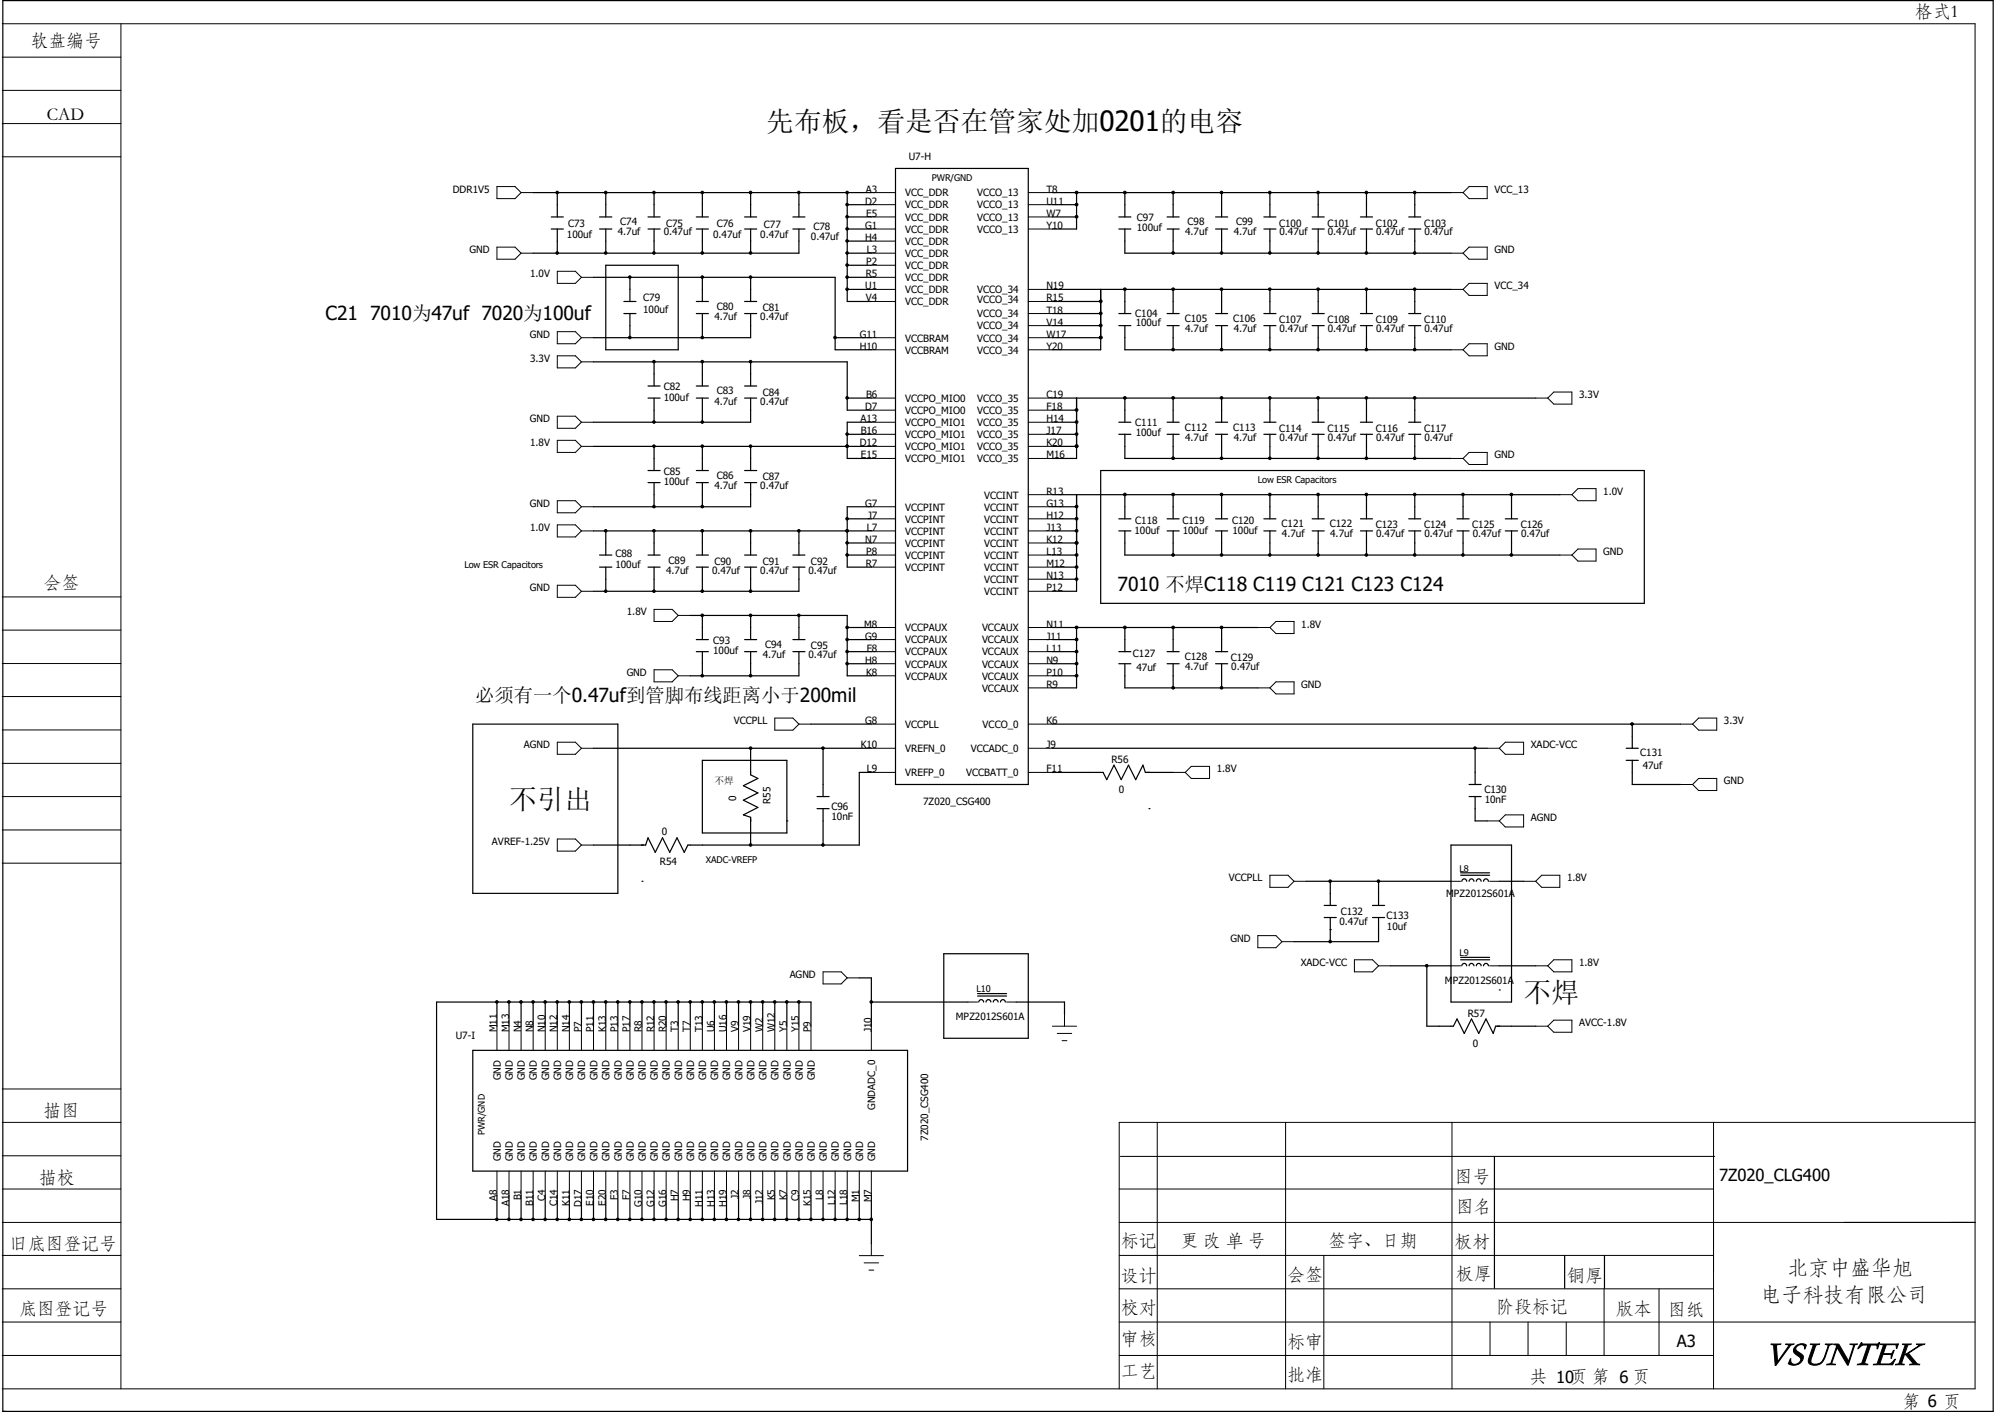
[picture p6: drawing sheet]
<svg xmlns="http://www.w3.org/2000/svg" width="420mm" height="297mm" viewBox="0 0 420 297" stroke-linecap="round" stroke-linejoin="round" font-family="sans-serif">
<g fill="none" stroke="#000" stroke-width=".25">
<path d="M.6 .1h418.8v296.8h-418.8zM188.4 35.4h28v129.6h-28zM112.2 40.5h71.1M116 45.6h2.5M116 48.2h2.5M117.3 40.5v5.1M117.3 48.2v5.1M124.9 58.3h50.8v15.3h7.6M126.2 45.6h2.5M126.2 48.2h2.5M127.5 40.5v5.1M127.5 48.2v5.1"/>
<path d="M127.5 55.8h15.2v17.8h-15.2zM132.5 58.3v5.1M136.4 45.6h2.5M136.4 48.2h2.5M137.6 40.5v5.1M137.6 48.2v5.1M146.5 45.6h2.6M146.5 48.2h2.6M147.8 40.5v5.1M147.8 48.2v5.1M147.8 58.3v5.1M156.7 45.6h2.5"/>
<path d="M156.7 48.2h2.5M157.9 40.5v5.1M157.9 48.2v5.1M157.9 58.3v5.1M166.8 45.6h2.6M166.8 48.2h2.6M168.1 40.5v5.1M168.1 48.2v5.1h-55.9M178.3 55.8h5M178.3 45.6h5M178.3 48.2h5M178.3 40.5v22.9h5"/>
<path d="M178.3 58.3h5M178.3 53.3h5M178.3 43.1h5M178.3 50.7h5M221.4 45.6h5.1M221.4 40.5h83.9M221.4 43.1h5.1M226.5 40.5v7.7h-5.1M235.4 45.6h2.6M235.4 48.2h2.6M236.7 40.5v5.1M236.7 48.2v5.1h68.6"/>
<path d="M245.6 45.6h2.5M245.6 48.2h2.5M246.8 40.5v5.1M246.8 48.2v5.1M255.8 45.6h2.5M255.8 48.2h2.5M257 40.5v5.1M257 48.2v5.1M265.9 45.6h2.6M265.9 48.2h2.6M267.2 40.5v5.1M267.2 48.2v5.1"/>
<path d="M276.1 45.6h2.5M276.1 48.2h2.5M277.4 40.5v5.1M277.4 48.2v5.1M286.3 45.6h2.5M286.3 48.2h2.5M287.5 40.5v5.1M287.5 48.2v5.1M296.4 45.6h2.6M296.4 48.2h2.6M297.7 40.5v5.1M297.7 48.2v5.1"/>
<path d="M124.9 76.1h53.4v10.2h5M131.3 63.4h2.5M131.3 66h2.5M132.5 66v5M137.6 76.1v5.1M146.5 63.4h2.6M146.5 66h2.6M147.8 66v5M147.8 76.1v5.1M156.7 63.4h2.5M156.7 66h2.5M157.9 66v5h-33"/>
<path d="M157.9 76.1v5.1M175.7 71h7.6M178.3 60.9h5M221.4 63.4h10.2M221.4 66h10.2M221.4 68.5h10.2M221.4 60.9h83.9M221.4 71h10.2M231.6 71h.1M231.6 60.9v12.7h-10.2M235.4 66h2.6M235.4 68.5h2.6"/>
<path d="M236.7 68.5v5.1h68.6M236.7 60.9v5.1M245.6 66h2.5M245.6 68.5h2.5M246.8 60.9v5.1M246.8 68.5v5.1M255.8 66h2.5M255.8 68.5h2.5M257 60.9v5.1M257 68.5v5.1M265.9 66h2.6M265.9 68.5h2.6"/>
<path d="M267.2 60.9v5.1M267.2 68.5v5.1M276.1 66h2.5M276.1 68.5h2.5M277.4 60.9v5.1M277.4 68.5v5.1M286.3 66h2.5M286.3 68.5h2.5M287.5 60.9v5.1M287.5 68.5v5.1M296.4 66h2.6M296.4 68.5h2.6"/>
<path d="M297.7 60.9v5.1M297.7 68.5v5.1M124.9 93.9h58.4M136.4 99h2.5M136.4 81.2h2.5M136.4 83.7h2.5M137.6 83.7v5.1M137.6 93.9v5.1M146.5 99h2.6M146.5 81.2h2.6M146.5 83.7h2.6M147.8 83.7v5.1"/>
<path d="M147.8 93.9v5.1M156.7 99h2.5M156.7 81.2h2.5M156.7 83.7h2.5M157.9 83.7v5.1h-33M157.9 93.9v5.1M178.3 93.9h.1M178.3 83.7h5M178.3 91.4h5M183.3 88.8h-5v7.6h5M221.4 83.7h101.7M221.4 88.8h5.1"/>
<path d="M221.4 91.4h5.1M221.4 93.9h5.1M221.4 86.3h5.1M226.5 93.9h.1M226.5 83.7v12.7h-5.1M231.6 99h114.4v27.9h-114.4zM235.4 88.8h2.6M235.4 91.4h2.6M236.7 83.7v5.1M236.7 91.4v5h68.6M245.6 88.8h2.5M245.6 91.4h2.5"/>
<path d="M246.8 83.7v5.1M246.8 91.4v5M255.8 88.8h2.5M255.8 91.4h2.5M257 83.7v5.1M257 91.4v5M265.9 88.8h2.6M265.9 91.4h2.6M267.2 83.7v5.1M267.2 91.4v5M276.1 88.8h2.5M276.1 91.4h2.5"/>
<path d="M277.4 83.7v5.1M277.4 91.4v5M286.3 88.8h2.5M286.3 91.4h2.5M287.5 83.7v5.1M287.5 91.4v5M296.4 88.8h2.6M296.4 91.4h2.6M297.7 83.7v5.1M297.7 91.4v5M124.9 111.7h58.4M126.2 116.8h2.5"/>
<path d="M126.2 119.3h2.5M127.5 111.7v5.1M127.5 119.3v5.1M136.4 101.5h2.5M136.4 116.8h2.5M136.4 119.3h2.5M137.6 101.5v5.1M137.6 111.7v5.1M137.6 119.3v5.1M146.5 101.5h2.6M146.5 116.8h2.6M146.5 119.3h2.6"/>
<path d="M147.8 101.5v5.1M147.8 111.7v5.1M147.8 119.3v5.1M156.7 101.5h2.5M156.7 116.8h2.5M156.7 119.3h2.5M157.9 101.5v5.1h-33M157.9 111.7v5.1M157.9 119.3v5.1M166.8 116.8h2.6M166.8 119.3h2.6M168.1 111.7v5.1"/>
<path d="M168.1 119.3v5.1h-43.2M178.3 111.7h.1M178.3 116.8h5M178.3 109.1h5M178.3 114.2h5M183.3 106.6h-5v12.7h5M221.4 116.8h5.1M221.4 119.3h5.1M221.4 109.1h5.1M221.4 111.7h5.1M221.4 104.1h106.8M221.4 106.6h5.1"/>
<path d="M221.4 114.2h5.1M226.5 114.2h.1M226.5 104.1v20.3h-5.1M235.4 109.1h2.6M235.4 111.7h2.6M236.7 111.7v5.1h91.5M236.7 104.1v5M245.6 109.1h2.5M245.6 111.7h2.5M246.8 104.1v5M246.8 111.7v5.1M255.8 109.1h2.5"/>
<path d="M255.8 111.7h2.5M257 104.1v5M257 111.7v5.1M265.9 109.1h2.6M265.9 111.7h2.6M267.2 104.1v5M267.2 111.7v5.1M276.1 109.1h2.5M276.1 111.7h2.5M277.4 104.1v5M277.4 111.7v5.1M286.3 109.1h2.5"/>
<path d="M286.3 111.7h2.5M287.5 104.1v5M287.5 111.7v5.1M296.4 109.1h2.6M296.4 111.7h2.6M297.7 104.1v5M297.7 111.7v5.1M306.6 109.1h2.5M306.6 111.7h2.5M307.8 104.1v5M307.8 111.7v5.1M316.7 109.1h2.6"/>
<path d="M316.7 111.7h2.6M318.1 104.1v5M318.1 111.7v5.1M145.2 129.5h33.1v12.7h5M146.5 134.5h2.6M146.5 137.1h2.6M147.8 129.5v5M147.8 137.1v5.1M156.7 134.5h2.5M156.7 137.1h2.5M157.9 129.5v5M157.9 137.1v5.1"/>
<path d="M166.8 134.5h2.6M166.8 137.1h2.6M168.1 129.5v5M168.1 137.1v5.1h-22.9M178.3 134.5h5M178.3 137.1h5M178.3 139.6h5M178.3 132h5M221.4 134.5h5.1M221.4 137.1h5.1M221.4 139.6h5.1M221.4 132h43.3"/>
<path d="M221.4 121.8h5.1M226.5 132v12.7h-5.1M235.4 137.1h2.6M235.4 139.6h2.6M236.7 132v5.1M236.7 139.6v5.1h28M245.6 137.1h2.5M245.6 139.6h2.5M246.8 132v5.1M246.8 139.6v5.1M255.8 137.1h2.5M255.8 139.6h2.5"/>
<path d="M257 132v5.1M257 139.6v5.1M99.5 152.3h30.5v35.6h-30.5zM124.9 157.4h58.4M147.8 159.9h17.8v15.3h-17.8zM157.9 157.4v5.6l1.6 .7-3.1 1.6 3.1 1.5-3.1 1.5 3.1 1.5-3.1 1.6 1.5 .5v5.9M170.6 152.3h12.7M173.2 157.4v10.2M221.4 152.3h132.2M221.4 157.4h91.5M221.4 142.2h5.1M310.4 157.4v7.6"/>
<path d="M342.2 159.9h2.5M342.2 157.4h2.5M343.5 159.9v5.1h10.1M343.5 152.3v5.1M165.6 172.7h.1M171.9 167.6h2.6M171.9 170.1h2.6M173.2 170.1v7.7M183.3 162.5h-2.5v15.3h-36.1l-.7 1.5-1.5-3.1-1.6 3.1-1.5-3.1-1.5 3.1-1.5-3.1-.6 1.6h-10.9M221.4 162.5h10.7l.8 1.5 1.5-3 1.5 3 1.5-3 1.6 3 1.5-3 .5 1.5h5.8M241.8 170.1h.1M305.3 177.8h12.8v33h-12.8z"/>
<path d="M309.1 167.6h2.6M309.1 165h2.6M310.4 167.6v5.1h2.5M135.1 185.4h.1M274.8 185.4h30.5M278.6 190.5h2.6M278.6 193h2.6M279.9 198.1h.1M279.9 195.5h.1M279.9 185.4v5.1M279.9 193v5.1M288.8 190.5h2.5"/>
<path d="M288.8 193h2.5M290.1 185.4v5.1M290.1 193v5.1h-17.8M307.3 183.6h6.1M307.3 184.1h6.1M307.6 185.4a.51 .51 0 0 1 .5-.5 .51 .51 0 0 1 .5 .5M309.1 185.4a.51 .51 0 0 1 .5-.5 .51 .51 0 0 1 .5 .5M310.6 185.4a.51 .51 0 0 1 .6-.5 .51 .51 0 0 1 .5 .5M312.2 185.4a.51 .51 0 0 1 .5-.5 .51 .51 0 0 1 .5 .5M315.5 185.4h5.1M104.6 210.8v5.1M107.1 210.8v5.1"/>
<path d="M109.6 210.8v5.1M112.2 210.8v5.1M114.7 210.8v5.1M117.3 210.8v5.1M119.8 210.8v5.1M122.3 210.8v5.1M124.9 210.8v5.1M127.5 210.8v5.1M130 210.8v5.1M132.5 210.8v5.1M135.1 210.8v5.1M137.6 210.8v5.1"/>
<path d="M140.2 210.8v5.1M142.7 210.8v5.1M145.2 210.8v5.1M147.8 210.8v5.1M150.3 210.8v5.1M152.9 210.8v5.1M155.4 210.8v5.1M157.9 210.8v5.1M160.5 210.8v5.1M163 210.8v5.1M165.6 210.8v5.1M168.1 210.8v5.1"/>
<path d="M170.6 215.9v-5.1h-78.7v45.7h91.4M180.8 205.7h2.5v10.2M183.3 210.8h20.4M198.6 200.6h17.8v17.8h-17.8zM205.7 209h6.1M205.7 209.5h6.1M206 210.8a.51 .51 0 0 1 .5-.5 .51 .51 0 0 1 .5 .5M207.5 210.8a.51 .51 0 0 1 .5-.5 .51 .51 0 0 1 .5 .5M209 210.8a.51 .51 0 0 1 .5-.5 .51 .51 0 0 1 .5 .5M210.5 210.8a.51 .51 0 0 1 .5-.5 .51 .51 0 0 1 .5 .5M213.8 210.8h10.2v2.5M292.6 203.2h12.7"/>
<path d="M300.2 203.2v12.7h5.6l.8-1.6 1.5 3.1 1.5-3.1 1.5 3.1 1.6-3.1 1.5 3.1 .5-1.5h8.4M307.3 201.4h6.1M307.3 201.9h6.1M307.6 203.2a.51 .51 0 0 1 .5-.6 .51 .51 0 0 1 .5 .6M309.1 203.2a.51 .51 0 0 1 .5-.6 .51 .51 0 0 1 .5 .6M310.6 203.2a.51 .51 0 0 1 .6-.6 .51 .51 0 0 1 .5 .6M312.2 203.2a.51 .51 0 0 1 .5-.6 .51 .51 0 0 1 .5 .6M315.5 208.2h.1M315.5 203.2h7.6M99.5 220.9h91.5v25.4h-91.5zM104.6 251.4v5.1M107.1 251.4v5.1"/>
<path d="M109.6 251.4v5.1M112.2 251.4v5.1M114.7 251.4v5.1M117.3 251.4v5.1M119.8 251.4v5.1M122.3 251.4v5.1M124.9 251.4v5.1M127.5 251.4v5.1M130 251.4v5.1M132.5 251.4v5.1M135.1 251.4v5.1M137.6 251.4v5.1"/>
<path d="M140.2 251.4v5.1M142.7 251.4v5.1M145.2 251.4v5.1M147.8 251.4v5.1M150.3 251.4v5.1M152.9 251.4v5.1M155.4 251.4v5.1M157.9 251.4v5.1M160.5 251.4v5.1M163 251.4v5.1M165.6 251.4v5.1M168.1 251.4v5.1"/>
<path d="M170.6 251.4v5.1M173.2 251.4v5.1M175.7 251.4v5.1M178.3 251.4v5.1M180.8 251.4v5.1M183.3 251.4v10.2M314.5 243.3v27.7M329.2 264.1v6.9M337.6 264.1v6.9"/>
</g>
<g fill="none" stroke="#000" stroke-width=".21">
<path d="M.5 12h24.9M.5 19h24.9M.5 5h415.1v287.1h-415.1M25.4 5v287.1M.5 26h24.9M.5 33h24.9M104.6 39.2h3.8l1.2 1.3-1.2 1.3h-3.8zM309.1 39.2h3.8v2.6h-3.8l-1.3-1.3zM104.6 52h3.8l1.2 1.3-1.2 1.2h-3.8zM109.6 40.5h2.6M109.6 53.3h2.6M117.3 57.1h3.8l1.2 1.2-1.2 1.3h-3.8z"/>
<path d="M122.3 58.3h2.6M183.3 40.5h5.1M183.3 43.1h5.1M183.3 45.6h5.1M183.3 48.2h5.1M183.3 50.7h5.1M183.3 53.3h5.1M183.3 55.8h5.1M183.3 58.3h5.1M216.4 40.5h5M216.4 43.1h5M216.4 45.6h5"/>
<path d="M216.4 48.2h5M305.3 40.5h2.5M305.3 53.3h2.5M309.1 52h3.8v2.5h-3.8l-1.3-1.2zM309.1 59.6h3.8v2.5h-3.8l-1.3-1.2zM117.3 69.8h3.8l1.2 1.2-1.2 1.3h-3.8zM117.3 74.8h3.8l1.2 1.3-1.2 1.3h-3.8zM122.3 71h2.6M122.3 76.1h2.6M183.3 71h5.1M183.3 60.9h5.1M183.3 63.4h5.1"/>
<path d="M183.3 73.6h5.1M216.4 71h5M216.4 60.9h5M216.4 63.4h5M216.4 66h5M216.4 68.5h5M216.4 73.6h5M305.3 60.9h2.5M305.3 73.6h2.5M309.1 72.3h3.8v2.5h-3.8l-1.3-1.2zM117.3 87.5h3.8l1.2 1.3-1.2 1.3h-3.8zM117.3 92.6h3.8l1.2 1.3-1.2 1.3h-3.8z"/>
<path d="M122.3 88.8h2.6M122.3 93.9h2.6M183.3 83.7h5.1M183.3 86.3h5.1M183.3 88.8h5.1M183.3 93.9h5.1M183.3 96.4h5.1M183.3 91.4h5.1M216.4 83.7h5M216.4 86.3h5M216.4 88.8h5M216.4 93.9h5"/>
<path d="M216.4 96.4h5M216.4 91.4h5M305.3 96.4h2.5M309.1 95.2h3.8v2.5h-3.8l-1.3-1.3zM323.1 83.7h2.6M325.7 83.7l1.2-1.2h3.9v2.5h-3.9zM117.3 105.3h3.8l1.2 1.3-1.2 1.3h-3.8zM117.3 110.4h3.8l1.2 1.3-1.2 1.2h-3.8zM122.3 106.6h2.6M122.3 111.7h2.6M183.3 106.6h5.1M183.3 109.1h5.1"/>
<path d="M183.3 111.7h5.1M183.3 114.2h5.1M183.3 116.8h5.1M183.3 119.3h5.1M216.4 106.6h5M216.4 109.1h5M216.4 111.7h5M216.4 114.2h5M216.4 116.8h5M216.4 119.3h5M216.4 104.1h5M328.2 116.8h2.6"/>
<path d="M328.2 104.1h2.6M330.8 104.1l1.2-1.3h3.8v2.5h-3.8zM330.8 116.8l1.2-1.3h3.8v2.5h-3.8zM.5 125.6h24.9M.5 132.5h24.9M.5 139.6h24.9M117.3 123.1h3.8l1.2 1.3-1.2 1.2h-3.8zM122.3 124.4h2.6M137.6 128.2h3.8l1.3 1.3-1.3 1.2h-3.8zM142.7 129.5h2.5M183.3 134.5h5.1M183.3 137.1h5.1"/>
<path d="M183.3 139.6h5.1M183.3 132h5.1M216.4 134.5h5M216.4 137.1h5M216.4 139.6h5M216.4 121.8h5M216.4 124.4h5M216.4 132h5M264.7 132h2.5M268.5 130.7h3.8v2.6h-3.8l-1.3-1.3zM.5 146.5h24.9M.5 153.5h24.9"/>
<path d="M117.3 156.1h3.8l1.2 1.3-1.2 1.3h-3.8zM122.3 157.4h2.6M137.6 140.9h3.8l1.3 1.3-1.3 1.2h-3.8zM142.7 142.2h2.5M163 151h3.8l1.3 1.3-1.3 1.3h-3.8zM168.1 152.3h2.5M183.3 142.2h5.1M183.3 152.3h5.1M183.3 157.4h5.1M216.4 142.2h5M216.4 152.3h5M216.4 157.4h5"/>
<path d="M216.4 144.7h5M264.7 144.7h2.5M267.2 144.7l1.3-1.3h3.8v2.6h-3.8zM312.9 157.4h2.6M315.5 157.4l1.2-1.3h3.9v2.6h-3.9zM353.6 152.3h2.6M356.2 152.3l1.2-1.3h3.8v2.6h-3.8zM.5 167.6h24.9M.5 160.6h24.9M.5 174.6h24.9M117.3 176.5h3.8l1.2 1.3-1.2 1.2h-3.8zM122.3 177.8h2.6"/>
<path d="M183.3 162.5h5.1M216.4 162.5h5M246.8 162.5h2.6M250.7 161.2h3.8v2.5h-3.8l-1.3-1.2zM312.9 172.7h2.6M315.5 172.7l1.2-1.3h3.9v2.5h-3.9zM353.6 165h2.6M356.2 165l1.2-1.3h3.8v2.6h-3.8zM.5 181.6h24.9M264.7 196.8h3.8l1.2 1.3-1.2 1.2h-3.8zM267.2 184.1h3.8l1.3 1.3-1.3 1.2h-3.8zM269.7 198.1h2.6"/>
<path d="M272.3 185.4h2.5M305.3 185.4h2M313.4 185.4h2.1M320.6 185.4h2.5M324.4 184.1h3.8v2.5h-3.8l-1.3-1.2zM104.6 215.9v5M107.1 215.9v5M109.6 215.9v5M112.2 215.9v5M114.7 215.9v5M117.3 215.9v5M119.8 215.9v5"/>
<path d="M122.3 215.9v5M124.9 215.9v5M127.5 215.9v5M130 215.9v5M132.5 215.9v5M135.1 215.9v5M137.6 215.9v5M140.2 215.9v5M142.7 215.9v5M145.2 215.9v5M147.8 215.9v5M150.3 215.9v5"/>
<path d="M152.9 215.9v5M155.4 215.9v5M157.9 215.9v5M160.5 215.9v5M163 215.9v5M165.6 215.9v5M168.1 215.9v5M170.6 215.9v5M173.2 204.4h3.8l1.3 1.3-1.3 1.3h-3.8zM178.3 205.7h2.5M183.3 215.9v5M203.7 210.8h2"/>
<path d="M211.8 210.8h2M221.4 215.9h5.1M222.5 217.4h3M223.5 218.9h1M224 213.3v2.6M285 201.9h3.8l1.3 1.3-1.3 1.2h-3.8zM290.1 203.2h2.5M305.3 203.2h2M313.4 203.2h2.1M323.1 203.2h2.6M323.1 215.9h2.6M325.7 203.2l1.2-1.3h3.9v2.5h-3.9z"/>
<path d="M325.7 215.9l1.2-1.3h3.9v2.5h-3.9zM.5 229.1h24.9M.5 236.1h24.9M243.5 236.1v56M270.5 236.1v56M305.5 236.1v56M360.6 236.1v56M415.6 236.1h-180.1v56M.5 257.1h24.9M.5 243.1h24.9M.5 250.1h24.9M104.6 246.3v5.1"/>
<path d="M107.1 246.3v5.1M109.6 246.3v5.1M112.2 246.3v5.1M114.7 246.3v5.1M117.3 246.3v5.1M119.8 246.3v5.1M122.3 246.3v5.1M124.9 246.3v5.1M127.5 246.3v5.1M130 246.3v5.1M132.5 246.3v5.1M135.1 246.3v5.1"/>
<path d="M137.6 246.3v5.1M140.2 246.3v5.1M142.7 246.3v5.1M145.2 246.3v5.1M147.8 246.3v5.1M150.3 246.3v5.1M152.9 246.3v5.1M155.4 246.3v5.1M157.9 246.3v5.1M160.5 246.3v5.1M163 246.3v5.1M165.6 246.3v5.1"/>
<path d="M168.1 246.3v5.1M170.6 246.3v5.1M173.2 246.3v5.1M175.7 246.3v5.1M178.3 246.3v5.1M180.8 246.3v5.1M183.3 246.3v5.1M235.5 257.1h180.1M235.5 250.1h125.1M235.8 243.2h125M.5 264.1h24.9M.5 271.1h24.9"/>
<path d="M.5 278.1h24.9M180.8 264.1h5.1M181.8 265.6h3.1M182.8 267.2h1.1M183.3 261.6v2.5M235.5 264.1h125.1M235.5 271.1h125.1M235.5 278.1h180.1M278.6 264.1v28M313.5 278.1v7M321.5 278.1v7M329.6 278.1v7"/>
<path d="M337.5 271.1v14M349.1 271.1v14M.5 285.1h24.9M235.5 285.1h125.1"/>
</g>
<g fill="#000" stroke="#000" stroke-width=".21">
<circle cx="117.2" cy="53.2" r=".28"/>
<circle cx="117.2" cy="40.5" r=".28"/>
<circle cx="127.4" cy="53.2" r=".28"/>
<circle cx="127.4" cy="40.5" r=".28"/>
<circle cx="132.5" cy="58.3" r=".28"/>
<circle cx="137.6" cy="40.5" r=".28"/>
<circle cx="137.6" cy="53.2" r=".28"/>
<circle cx="147.8" cy="53.2" r=".28"/>
<circle cx="147.8" cy="40.5" r=".28"/>
<circle cx="147.8" cy="58.3" r=".28"/>
<circle cx="157.9" cy="58.3" r=".28"/>
<circle cx="157.9" cy="53.2" r=".28"/>
<circle cx="157.9" cy="40.5" r=".28"/>
<circle cx="168.1" cy="40.5" r=".28"/>
<circle cx="178.2" cy="43" r=".28"/>
<circle cx="178.2" cy="50.7" r=".28"/>
<circle cx="178.2" cy="53.2" r=".28"/>
<circle cx="178.2" cy="48.1" r=".28"/>
<circle cx="178.2" cy="55.8" r=".28"/>
<circle cx="178.2" cy="40.5" r=".28"/>
<circle cx="178.2" cy="45.6" r=".28"/>
<circle cx="178.2" cy="58.3" r=".28"/>
<circle cx="226.5" cy="40.5" r=".29"/>
<circle cx="226.5" cy="45.6" r=".29"/>
<circle cx="226.5" cy="43" r=".29"/>
<circle cx="236.7" cy="40.5" r=".29"/>
<circle cx="246.9" cy="53.2" r=".29"/>
<circle cx="246.9" cy="40.5" r=".29"/>
<circle cx="257" cy="53.2" r=".28"/>
<circle cx="257" cy="40.5" r=".28"/>
<circle cx="267.2" cy="40.5" r=".28"/>
<circle cx="267.2" cy="53.2" r=".28"/>
<circle cx="277.3" cy="40.5" r=".28"/>
<circle cx="277.3" cy="53.2" r=".28"/>
<circle cx="287.5" cy="40.5" r=".28"/>
<circle cx="287.5" cy="53.2" r=".28"/>
<circle cx="297.7" cy="40.5" r=".28"/>
<circle cx="297.7" cy="53.2" r=".28"/>
<circle cx="132.5" cy="71" r=".28"/>
<circle cx="137.6" cy="76.1" r=".28"/>
<circle cx="147.8" cy="71" r=".28"/>
<circle cx="147.8" cy="76.1" r=".28"/>
<circle cx="157.9" cy="76.1" r=".28"/>
<circle cx="175.7" cy="71" r=".28"/>
<circle cx="178.2" cy="60.8" r=".28"/>
<circle cx="231.6" cy="63.4" r=".29"/>
<circle cx="231.6" cy="68.5" r=".29"/>
<circle cx="231.6" cy="65.9" r=".29"/>
<circle cx="231.6" cy="71" r=".29"/>
<circle cx="236.7" cy="60.8" r=".29"/>
<circle cx="246.9" cy="60.8" r=".29"/>
<circle cx="246.9" cy="73.5" r=".29"/>
<circle cx="257" cy="73.5" r=".28"/>
<circle cx="257" cy="60.8" r=".28"/>
<circle cx="267.2" cy="73.5" r=".28"/>
<circle cx="267.2" cy="60.8" r=".28"/>
<circle cx="277.3" cy="73.5" r=".28"/>
<circle cx="277.3" cy="60.8" r=".28"/>
<circle cx="287.5" cy="60.8" r=".28"/>
<circle cx="287.5" cy="73.5" r=".28"/>
<circle cx="297.7" cy="60.8" r=".28"/>
<circle cx="297.7" cy="73.5" r=".28"/>
<circle cx="137.6" cy="88.8" r=".28"/>
<circle cx="137.6" cy="93.9" r=".28"/>
<circle cx="147.8" cy="88.8" r=".28"/>
<circle cx="147.8" cy="93.9" r=".28"/>
<circle cx="157.9" cy="93.9" r=".28"/>
<circle cx="178.2" cy="83.7" r=".28"/>
<circle cx="178.2" cy="91.3" r=".28"/>
<circle cx="178.2" cy="93.9" r=".28"/>
<circle cx="226.5" cy="91.3" r=".29"/>
<circle cx="226.5" cy="86.2" r=".29"/>
<circle cx="226.5" cy="93.9" r=".29"/>
<circle cx="226.5" cy="88.8" r=".29"/>
<circle cx="236.7" cy="83.7" r=".29"/>
<circle cx="246.9" cy="96.4" r=".29"/>
<circle cx="246.9" cy="83.7" r=".29"/>
<circle cx="257" cy="83.7" r=".28"/>
<circle cx="257" cy="96.4" r=".28"/>
<circle cx="267.2" cy="83.7" r=".28"/>
<circle cx="267.2" cy="96.4" r=".28"/>
<circle cx="277.3" cy="83.7" r=".28"/>
<circle cx="277.3" cy="96.4" r=".28"/>
<circle cx="287.5" cy="83.7" r=".28"/>
<circle cx="287.5" cy="96.4" r=".28"/>
<circle cx="297.7" cy="83.7" r=".28"/>
<circle cx="297.7" cy="96.4" r=".28"/>
<circle cx="127.4" cy="111.7" r=".28"/>
<circle cx="137.6" cy="106.6" r=".28"/>
<circle cx="137.6" cy="111.7" r=".28"/>
<circle cx="147.8" cy="111.7" r=".28"/>
<circle cx="147.8" cy="106.6" r=".28"/>
<circle cx="157.9" cy="111.7" r=".28"/>
<circle cx="168.1" cy="111.7" r=".28"/>
<circle cx="178.2" cy="111.7" r=".28"/>
<circle cx="178.2" cy="116.7" r=".28"/>
<circle cx="178.2" cy="114.2" r=".28"/>
<circle cx="178.2" cy="109.1" r=".28"/>
<circle cx="226.5" cy="114.2" r=".29"/>
<circle cx="226.5" cy="106.6" r=".29"/>
<circle cx="226.5" cy="109.1" r=".29"/>
<circle cx="226.5" cy="116.7" r=".29"/>
<circle cx="226.5" cy="119.3" r=".29"/>
<circle cx="226.5" cy="111.7" r=".29"/>
<circle cx="236.7" cy="104" r=".29"/>
<circle cx="246.9" cy="104" r=".29"/>
<circle cx="246.9" cy="116.7" r=".29"/>
<circle cx="257" cy="116.7" r=".28"/>
<circle cx="257" cy="104" r=".28"/>
<circle cx="267.2" cy="116.7" r=".28"/>
<circle cx="267.2" cy="104" r=".28"/>
<circle cx="277.3" cy="116.7" r=".28"/>
<circle cx="277.3" cy="104" r=".28"/>
<circle cx="287.5" cy="116.7" r=".28"/>
<circle cx="287.5" cy="104" r=".28"/>
<circle cx="297.7" cy="104" r=".28"/>
<circle cx="297.7" cy="116.7" r=".28"/>
<circle cx="307.8" cy="116.7" r=".28"/>
<circle cx="307.8" cy="104" r=".28"/>
<circle cx="318" cy="104" r=".29"/>
<circle cx="318" cy="116.7" r=".29"/>
<circle cx="127.4" cy="124.4" r=".28"/>
<circle cx="137.6" cy="124.4" r=".28"/>
<circle cx="147.8" cy="124.4" r=".28"/>
<circle cx="147.8" cy="129.4" r=".28"/>
<circle cx="157.9" cy="124.4" r=".28"/>
<circle cx="157.9" cy="129.4" r=".28"/>
<circle cx="168.1" cy="129.4" r=".28"/>
<circle cx="178.2" cy="139.6" r=".28"/>
<circle cx="178.2" cy="132" r=".28"/>
<circle cx="178.2" cy="137.1" r=".28"/>
<circle cx="178.2" cy="134.5" r=".28"/>
<circle cx="226.5" cy="134.5" r=".29"/>
<circle cx="226.5" cy="121.8" r=".29"/>
<circle cx="226.5" cy="132" r=".29"/>
<circle cx="226.5" cy="137.1" r=".29"/>
<circle cx="226.5" cy="139.6" r=".29"/>
<circle cx="236.7" cy="132" r=".29"/>
<circle cx="246.9" cy="132" r=".29"/>
<circle cx="257" cy="132" r=".28"/>
<circle cx="147.8" cy="142.1" r=".28"/>
<circle cx="157.9" cy="157.4" r=".28"/>
<circle cx="157.9" cy="142.1" r=".28"/>
<circle cx="173.2" cy="157.4" r=".28"/>
<circle cx="226.5" cy="142.1" r=".29"/>
<circle cx="246.9" cy="144.7" r=".29"/>
<circle cx="257" cy="144.7" r=".28"/>
<circle cx="310.4" cy="157.4" r=".28"/>
<circle cx="343.4" cy="152.3" r=".29"/>
<circle cx="157.9" cy="177.7" r=".28"/>
<circle cx="173.2" cy="177.7" r=".28"/>
<circle cx="279.9" cy="185.4" r=".28"/>
<circle cx="279.9" cy="198.1" r=".28"/>
<circle cx="290" cy="185.4" r=".28"/>
<circle cx="104.5" cy="210.8" r=".28"/>
<circle cx="107.1" cy="210.8" r=".28"/>
<circle cx="109.6" cy="210.8" r=".28"/>
<circle cx="112.2" cy="210.8" r=".28"/>
<circle cx="114.7" cy="210.8" r=".28"/>
<circle cx="117.2" cy="210.8" r=".28"/>
<circle cx="119.8" cy="210.8" r=".28"/>
<circle cx="122.3" cy="210.8" r=".28"/>
<circle cx="124.9" cy="210.8" r=".28"/>
<circle cx="127.4" cy="210.8" r=".28"/>
<circle cx="130" cy="210.8" r=".28"/>
<circle cx="132.5" cy="210.8" r=".28"/>
<circle cx="135.1" cy="210.8" r=".28"/>
<circle cx="137.6" cy="210.8" r=".28"/>
<circle cx="140.1" cy="210.8" r=".28"/>
<circle cx="142.7" cy="210.8" r=".28"/>
<circle cx="145.2" cy="210.8" r=".28"/>
<circle cx="147.8" cy="210.8" r=".28"/>
<circle cx="150.3" cy="210.8" r=".28"/>
<circle cx="152.8" cy="210.8" r=".28"/>
<circle cx="155.4" cy="210.8" r=".28"/>
<circle cx="157.9" cy="210.8" r=".28"/>
<circle cx="160.5" cy="210.8" r=".28"/>
<circle cx="163" cy="210.8" r=".28"/>
<circle cx="165.5" cy="210.8" r=".28"/>
<circle cx="168.1" cy="210.8" r=".28"/>
<circle cx="183.3" cy="210.8" r=".28"/>
<circle cx="300.2" cy="203.1" r=".28"/>
<circle cx="104.5" cy="256.5" r=".28"/>
<circle cx="107.1" cy="256.5" r=".28"/>
<circle cx="109.6" cy="256.5" r=".28"/>
<circle cx="112.2" cy="256.5" r=".28"/>
<circle cx="114.7" cy="256.5" r=".28"/>
<circle cx="117.2" cy="256.5" r=".28"/>
<circle cx="119.8" cy="256.5" r=".28"/>
<circle cx="122.3" cy="256.5" r=".28"/>
<circle cx="124.9" cy="256.5" r=".28"/>
<circle cx="127.4" cy="256.5" r=".28"/>
<circle cx="130" cy="256.5" r=".28"/>
<circle cx="132.5" cy="256.5" r=".28"/>
<circle cx="135.1" cy="256.5" r=".28"/>
<circle cx="137.6" cy="256.5" r=".28"/>
<circle cx="140.1" cy="256.5" r=".28"/>
<circle cx="142.7" cy="256.5" r=".28"/>
<circle cx="145.2" cy="256.5" r=".28"/>
<circle cx="147.8" cy="256.5" r=".28"/>
<circle cx="150.3" cy="256.5" r=".28"/>
<circle cx="152.8" cy="256.5" r=".28"/>
<circle cx="155.4" cy="256.5" r=".28"/>
<circle cx="157.9" cy="256.5" r=".28"/>
<circle cx="160.5" cy="256.5" r=".28"/>
<circle cx="163" cy="256.5" r=".28"/>
<circle cx="165.5" cy="256.5" r=".28"/>
<circle cx="168.1" cy="256.5" r=".28"/>
<circle cx="170.6" cy="256.5" r=".28"/>
<circle cx="173.2" cy="256.5" r=".28"/>
<circle cx="175.7" cy="256.5" r=".28"/>
<circle cx="178.2" cy="256.5" r=".28"/>
<circle cx="180.8" cy="256.5" r=".28"/>
<circle cx="183.3" cy="256.5" r=".28"/>
</g>
<text font-size="7.3" x="371.2" y="287.1">VSUNTEK</text>
<g font-size="5.8">
<text x="161.2" y="27.6">先布板，看是否在管家处加0201的电容</text>
<text x="107.1" y="170.1">不引出</text>
<text x="320.6" y="210.8">不焊</text>
</g>
<g font-size="4.4">
<text x="376.1" y="267.9">北京中盛华旭</text>
<text x="370.5" y="273.6">电子科技有限公司</text>
</g>
<g font-size="4.1">
<text x="68.5" y="67.2">C21 7010为47uf 7020为100uf</text>
<text x="235.2" y="124.4">7010 不焊C118 C119 C121 C123 C124</text>
<text x="100" y="147.7">必须有一个0.47uf到管脚布线距离小于200mil</text>
</g>
<g font-size="3.8">
<text x="402.9" y="3.5">格式1</text>
<text x="6.4" y="9.6">软盘编号</text>
<text x="9.9" y="25.2">CAD</text>
<text x="9.2" y="123.7">会签</text>
<text x="9.1" y="234.7">描图</text>
<text x="8.2" y="248.8">描校</text>
<text x="306.1" y="248.6">图号</text>
<text x="306.3" y="255">图名</text>
<text x="2" y="262.7">旧底图登记号</text>
<text x="235.8" y="262">标记</text>
<text x="248.5" y="262.2">更 改 单 号</text>
<text x="279.4" y="262.2">签字、日期</text>
<text x="306.1" y="262.3">板材</text>
<text x="235.8" y="269.5">设计</text>
<text x="270.8" y="269.2">会签</text>
<text x="306.3" y="268.9">板厚</text>
<text x="329.7" y="269.5">铜厚</text>
<text x="314.8" y="276">阶段标记</text>
<text x="4" y="276.3">底图登记号</text>
<text x="235.8" y="276.3">校对</text>
<text x="340" y="276.3">版本</text>
<text x="350.9" y="276.5">图纸</text>
<text x="235.8" y="282.6">审核</text>
<text x="270.8" y="283.3">标审</text>
<text x="235.8" y="289.4">工艺</text>
<text x="270.8" y="290.4">批准</text>
<text x="321.9" y="290.8">共 10页 第 6 页</text>
<text x="400.3" y="296">第 6 页</text>
</g>
<g font-size="3.5">
<text x="361.7" y="248.4">7Z020_CLG400</text>
<text x="352.8" y="283.4">A3</text>
</g>
<g font-size="2.1">
<text x="191.2" y="33.7">U7-H</text>
<text x="95.3" y="40.5">DDR1V5</text>
<text x="182.2" y="40.5">A3</text>
<text x="190.5" y="41.3">VCC_DDR</text>
<text x="205.6" y="41.3">VCCO_13</text>
<text x="220.2" y="40.5">T8</text>
<text x="314.5" y="40.5">VCC_13</text>
<text x="119.5" y="47.7">C73</text>
<text x="130.5" y="47.4">C74</text>
<text x="140.2" y="47.7">C75</text>
<text x="150.8" y="47.7">C76</text>
<text x="160.7" y="47.9">C77</text>
<text x="182" y="43.1">D2</text>
<text x="182.3" y="45.6">E5</text>
<text x="190.5" y="43.9">VCC_DDR</text>
<text x="190.5" y="46.4">VCC_DDR</text>
<text x="205.6" y="43.9">VCCO_13</text>
<text x="205.6" y="46.4">VCCO_13</text>
<text x="220.2" y="43.1">U11</text>
<text x="220.2" y="45.6">W7</text>
<text x="239.2" y="46.4">C97</text>
<text x="249.9" y="47.4">C98</text>
<text x="260.1" y="47.4">C99</text>
<text x="269.2" y="47.7">C100</text>
<text x="279.3" y="47.7">C101</text>
<text x="289.5" y="47.7">C102</text>
<text x="299.6" y="47.7">C103</text>
<text x="98.8" y="53.3">GND</text>
<text x="119.3" y="50">100uf</text>
<text x="130" y="49.5">4.7uf</text>
<text x="139.7" y="49.5">0.47uf</text>
<text x="150.1" y="50">0.47uf</text>
<text x="160" y="50">0.47uf</text>
<text x="170.6" y="50.5">0.47uf</text>
<text x="171.2" y="48.4">C78</text>
<text x="182" y="50.7">H4</text>
<text x="182.1" y="48.2">G1</text>
<text x="182.4" y="53.3">L3</text>
<text x="190.5" y="49">VCC_DDR</text>
<text x="190.5" y="51.5">VCC_DDR</text>
<text x="205.6" y="49">VCCO_13</text>
<text x="220.2" y="48.2">Y10</text>
<text x="239.2" y="48.5">100uf</text>
<text x="249.4" y="49.5">4.7uf</text>
<text x="259.6" y="49.5">4.7uf</text>
<text x="269.2" y="49.5">0.47uf</text>
<text x="279.4" y="49.5">0.47uf</text>
<text x="289.6" y="49.5">0.47uf</text>
<text x="299.7" y="49.5">0.47uf</text>
<text x="314.5" y="53.3">GND</text>
<text x="111.5" y="58.3">1.0V</text>
<text x="182.2" y="58.3">R5</text>
<text x="182.3" y="55.8">P2</text>
<text x="190.5" y="54.1">VCC_DDR</text>
<text x="190.5" y="56.6">VCC_DDR</text>
<text x="190.5" y="59.1">VCC_DDR</text>
<text x="135.3" y="63.4">C79</text>
<text x="135.3" y="65.8">100uf</text>
<text x="150.8" y="65.2">C80</text>
<text x="160.5" y="65.4">C81</text>
<text x="182.1" y="60.9">U1</text>
<text x="182.2" y="63.4">V4</text>
<text x="190.5" y="61.7">VCC_DDR</text>
<text x="190.5" y="64.2">VCC_DDR</text>
<text x="205.6" y="61.7">VCCO_34</text>
<text x="205.6" y="63.7">VCCO_34</text>
<text x="220.2" y="60.9">N19</text>
<text x="220.2" y="63.4">R15</text>
<text x="220.2" y="66">T18</text>
<text x="314.5" y="60.9">VCC_34</text>
<text x="111.5" y="71">GND</text>
<text x="150.3" y="67.3">4.7uf</text>
<text x="160" y="67.3">0.47uf</text>
<text x="180.9" y="71">G11</text>
<text x="190.5" y="71.8">VCCBRAM</text>
<text x="205.6" y="66.8">VCCO_34</text>
<text x="205.6" y="69.3">VCCO_34</text>
<text x="205.6" y="71.8">VCCO_34</text>
<text x="220.2" y="68.5">V14</text>
<text x="220.2" y="71">W17</text>
<text x="238.9" y="66.7">C104</text>
<text x="239" y="68.6">100uf</text>
<text x="249.3" y="67.7">C105</text>
<text x="249.4" y="69.9">4.7uf</text>
<text x="259.5" y="67.7">C106</text>
<text x="259.6" y="69.9">4.7uf</text>
<text x="269.2" y="68">C107</text>
<text x="269.2" y="69.9">0.47uf</text>
<text x="279.3" y="68">C108</text>
<text x="279.4" y="69.9">0.47uf</text>
<text x="289.5" y="68">C109</text>
<text x="289.6" y="69.9">0.47uf</text>
<text x="299.6" y="68">C110</text>
<text x="299.7" y="69.9">0.47uf</text>
<text x="111.5" y="76.1">3.3V</text>
<text x="180.9" y="73.6">H10</text>
<text x="190.5" y="74.4">VCCBRAM</text>
<text x="205.6" y="74.4">VCCO_34</text>
<text x="220.2" y="73.6">Y20</text>
<text x="314.5" y="73.6">GND</text>
<text x="139.7" y="82">C82</text>
<text x="150.8" y="83">C83</text>
<text x="160.5" y="83.2">C84</text>
<text x="182.2" y="83.7">B6</text>
<text x="220.2" y="83.7">C19</text>
<text x="332.3" y="83.7">3.3V</text>
<text x="111.5" y="88.8">GND</text>
<text x="139.7" y="84.3">100uf</text>
<text x="150.3" y="85.1">4.7uf</text>
<text x="160" y="85.1">0.47uf</text>
<text x="181.1" y="88.8">A13</text>
<text x="182" y="86.3">D7</text>
<text x="190.5" y="84.5">VCCPO_MIO0</text>
<text x="190.5" y="87.1">VCCPO_MIO0</text>
<text x="190.5" y="89.6">VCCPO_MIO1</text>
<text x="205.6" y="84.5">VCCO_35</text>
<text x="205.6" y="87.1">VCCO_35</text>
<text x="205.6" y="89.6">VCCO_35</text>
<text x="220.2" y="86.3">F18</text>
<text x="220.2" y="88.8">H14</text>
<text x="238.9" y="89.6">C111</text>
<text x="111.5" y="93.9">1.8V</text>
<text x="180.9" y="93.9">D12</text>
<text x="181.1" y="91.4">B16</text>
<text x="190.5" y="92.2">VCCPO_MIO1</text>
<text x="190.5" y="94.7">VCCPO_MIO1</text>
<text x="205.6" y="94.7">VCCO_35</text>
<text x="205.6" y="92.2">VCCO_35</text>
<text x="220.2" y="93.9">K20</text>
<text x="220.2" y="91.4">J17</text>
<text x="239" y="91.7">100uf</text>
<text x="249.3" y="90.6">C112</text>
<text x="249.4" y="92.7">4.7uf</text>
<text x="259.5" y="90.6">C113</text>
<text x="259.6" y="92.7">4.7uf</text>
<text x="269.2" y="90.8">C114</text>
<text x="269.2" y="92.7">0.47uf</text>
<text x="279.3" y="90.8">C115</text>
<text x="279.4" y="92.7">0.47uf</text>
<text x="289.5" y="90.8">C116</text>
<text x="289.6" y="92.7">0.47uf</text>
<text x="299.6" y="90.8">C117</text>
<text x="299.7" y="92.7">0.47uf</text>
<text x="139.7" y="100">C85</text>
<text x="150.8" y="100.8">C86</text>
<text x="160.5" y="101">C87</text>
<text x="181.1" y="96.4">E15</text>
<text x="190.5" y="97.2">VCCPO_MIO1</text>
<text x="205.6" y="97.2">VCCO_35</text>
<text x="220.2" y="96.4">M16</text>
<text x="314.5" y="96.4">GND</text>
<text x="111.5" y="106.6">GND</text>
<text x="139.7" y="102.1">100uf</text>
<text x="150.3" y="102.9">4.7uf</text>
<text x="160" y="102.9">0.47uf</text>
<text x="182.1" y="106.6">G7</text>
<text x="190.5" y="107.4">VCCPINT</text>
<text x="207.1" y="107.4">VCCINT</text>
<text x="207.1" y="104.9">VCCINT</text>
<text x="220.2" y="106.6">G13</text>
<text x="220.2" y="104.1">R13</text>
<text x="337.4" y="104.1">1.0V</text>
<text x="111.5" y="111.7">1.0V</text>
<text x="182.4" y="111.7">L7</text>
<text x="182.6" y="109.1">J7</text>
<text x="190.5" y="109.9">VCCPINT</text>
<text x="190.5" y="112.5">VCCPINT</text>
<text x="207.1" y="109.9">VCCINT</text>
<text x="207.1" y="112.5">VCCINT</text>
<text x="220.2" y="109.1">H12</text>
<text x="220.2" y="111.7">J13</text>
<text x="238.7" y="112.3">100uf</text>
<text x="238.9" y="110.2">C118</text>
<text x="248.8" y="110.2">C119</text>
<text x="248.9" y="112.3">100uf</text>
<text x="259.2" y="110.2">C120</text>
<text x="259.3" y="112.3">100uf</text>
<text x="269.7" y="110.9">C121</text>
<text x="269.7" y="113">4.7uf</text>
<text x="279.8" y="110.9">C122</text>
<text x="279.9" y="113">4.7uf</text>
<text x="289.5" y="111.2">C123</text>
<text x="289.6" y="113">0.47uf</text>
<text x="299.6" y="111.2">C124</text>
<text x="299.7" y="113">0.47uf</text>
<text x="309.8" y="111.2">C125</text>
<text x="309.9" y="113">0.47uf</text>
<text x="320" y="111.2">C126</text>
<text x="320.1" y="113">0.47uf</text>
<text x="129.5" y="117.3">C88</text>
<text x="129.5" y="119.4">100uf</text>
<text x="140.7" y="118.5">C89</text>
<text x="150.3" y="118.8">C90</text>
<text x="160.5" y="118.8">C91</text>
<text x="170.6" y="118.8">C92</text>
<text x="182.1" y="114.2">N7</text>
<text x="182.2" y="119.3">R7</text>
<text x="182.3" y="116.8">P8</text>
<text x="190.5" y="115">VCCPINT</text>
<text x="190.5" y="117.6">VCCPINT</text>
<text x="207.1" y="115">VCCINT</text>
<text x="207.1" y="117.6">VCCINT</text>
<text x="220.2" y="114.2">K12</text>
<text x="220.2" y="116.8">L13</text>
<text x="220.2" y="119.3">M12</text>
<text x="337.4" y="116.8">GND</text>
<text x="111.5" y="124.4">GND</text>
<text x="140.2" y="120.7">4.7uf</text>
<text x="149.8" y="120.7">0.47uf</text>
<text x="160" y="120.7">0.47uf</text>
<text x="170.1" y="120.7">0.47uf</text>
<text x="190.5" y="120.1">VCCPINT</text>
<text x="207.1" y="120.1">VCCINT</text>
<text x="207.1" y="122.6">VCCINT</text>
<text x="207.1" y="125.2">VCCINT</text>
<text x="220.2" y="121.8">N13</text>
<text x="220.2" y="124.4">P12</text>
<text x="131.9" y="129.5">1.8V</text>
<text x="181.8" y="132">M8</text>
<text x="220.2" y="132">N11</text>
<text x="273.8" y="132">1.8V</text>
<text x="150.1" y="135.6">C93</text>
<text x="150.1" y="137.7">100uf</text>
<text x="161" y="136.3">C94</text>
<text x="170.6" y="136.6">C95</text>
<text x="182.1" y="134.5">G9</text>
<text x="182.4" y="137.1">F8</text>
<text x="190.5" y="135.3">VCCPAUX</text>
<text x="190.5" y="137.9">VCCPAUX</text>
<text x="190.5" y="132.8">VCCPAUX</text>
<text x="206.6" y="135.3">VCCAUX</text>
<text x="206.6" y="137.9">VCCAUX</text>
<text x="206.6" y="132.8">VCCAUX</text>
<text x="220.2" y="134.5">J11</text>
<text x="220.2" y="137.1">L11</text>
<text x="131.9" y="142.2">GND</text>
<text x="160.5" y="138.4">4.7uf</text>
<text x="170.1" y="138.4">0.47uf</text>
<text x="182" y="139.6">H8</text>
<text x="182.2" y="142.2">K8</text>
<text x="190.5" y="140.4">VCCPAUX</text>
<text x="190.5" y="143">VCCPAUX</text>
<text x="206.6" y="140.4">VCCAUX</text>
<text x="206.6" y="143">VCCAUX</text>
<text x="220.2" y="139.6">N9</text>
<text x="220.2" y="142.2">P10</text>
<text x="238.4" y="138.2">C127</text>
<text x="239.1" y="141.1">47uf</text>
<text x="249.3" y="138.9">C128</text>
<text x="249.4" y="141">4.7uf</text>
<text x="259" y="139.1">C129</text>
<text x="259.1" y="141">0.47uf</text>
<text x="206.6" y="145.5">VCCAUX</text>
<text x="220.2" y="144.7">R9</text>
<text x="273.8" y="144.7">GND</text>
<text x="154.4" y="152.3">VCCPLL</text>
<text x="182.1" y="152.3">G8</text>
<text x="190.5" y="153.1">VCCPLL</text>
<text x="206.8" y="153.1">VCCO_0</text>
<text x="220.2" y="152.3">K6</text>
<text x="362.8" y="152.3">3.3V</text>
<text x="110.2" y="157.4">AGND</text>
<text x="181.1" y="157.4">K10</text>
<text x="190.5" y="158.2">VREFN_0</text>
<text x="204.3" y="158.2">VCCADC_0</text>
<text x="220.2" y="157.4">J9</text>
<text x="233.8" y="160.5">R56</text>
<text x="322.1" y="157.4">XADC-VCC</text>
<text x="345.1" y="159">C131</text>
<text x="345.7" y="161.7">47uf</text>
<text x="182.4" y="162.5">L9</text>
<text x="190.5" y="163.3">VREFP_0</text>
<text x="203.3" y="163.3">VCCBATT_0</text>
<text x="220.2" y="162.5">F11</text>
<text x="235.4" y="166.8">0</text>
<text x="256" y="162.5">1.8V</text>
<text x="312.3" y="166.8">C130</text>
<text x="362.8" y="165">GND</text>
<text x="154.9" y="168.4" transform="rotate(-90 154.9 168.4)">0</text>
<text x="162.1" y="169.1" transform="rotate(-90 162.1 169.1)">R55</text>
<text x="175" y="170.4">C96</text>
<text x="175" y="172.5">10nF</text>
<text x="194.3" y="169.3">7Z020_CSG400</text>
<text x="312.4" y="168.9">10nF</text>
<text x="322.1" y="172.7">AGND</text>
<text x="103.5" y="177.8">AVREF-1.25V</text>
<text x="139.3" y="175.7">0</text>
<text x="138.9" y="181.9">R54</text>
<text x="258.6" y="185.4">VCCPLL</text>
<text x="329.7" y="185.4">1.8V</text>
<text x="304.3" y="188.7">MPZ2012S601A</text>
<text x="281.9" y="194.6">0.47uf</text>
<text x="282.1" y="192.5">C132</text>
<text x="291.8" y="193.3">C133</text>
<text x="291.8" y="195.6">10uf</text>
<text x="258.9" y="198.1">GND</text>
<text x="273.7" y="203.2">XADC-VCC</text>
<text x="332.3" y="203.2">1.8V</text>
<text x="166.2" y="205.7">AGND</text>
<text x="304" y="207">MPZ2012S601A</text>
<text x="201.1" y="214.6">MPZ2012S601A</text>
<text x="308.8" y="213.8">R57</text>
<text x="332.3" y="215.9">AVCC-1.8V</text>
<text x="95.9" y="218.5">U7-I</text>
<text x="104.6" y="217.1" transform="rotate(-90 104.6 217.1)">M11</text>
<text x="107.1" y="217.1" transform="rotate(-90 107.1 217.1)">M13</text>
<text x="109.6" y="217.1" transform="rotate(-90 109.6 217.1)">N4</text>
<text x="112.2" y="217.1" transform="rotate(-90 112.2 217.1)">N8</text>
<text x="114.7" y="217.1" transform="rotate(-90 114.7 217.1)">N10</text>
<text x="117.3" y="217.1" transform="rotate(-90 117.3 217.1)">N12</text>
<text x="119.8" y="217.1" transform="rotate(-90 119.8 217.1)">N14</text>
<text x="122.3" y="217.1" transform="rotate(-90 122.3 217.1)">P7</text>
<text x="124.9" y="217.1" transform="rotate(-90 124.9 217.1)">P11</text>
<text x="127.5" y="217.1" transform="rotate(-90 127.5 217.1)">K13</text>
<text x="130" y="217.1" transform="rotate(-90 130 217.1)">P13</text>
<text x="132.5" y="217.1" transform="rotate(-90 132.5 217.1)">P17</text>
<text x="135.1" y="217.1" transform="rotate(-90 135.1 217.1)">R8</text>
<text x="137.6" y="217.1" transform="rotate(-90 137.6 217.1)">R12</text>
<text x="140.2" y="217.1" transform="rotate(-90 140.2 217.1)">R20</text>
<text x="142.7" y="217.1" transform="rotate(-90 142.7 217.1)">T3</text>
<text x="145.2" y="217.1" transform="rotate(-90 145.2 217.1)">T7</text>
<text x="147.8" y="217.1" transform="rotate(-90 147.8 217.1)">T13</text>
<text x="150.3" y="217.1" transform="rotate(-90 150.3 217.1)">U6</text>
<text x="152.9" y="217.1" transform="rotate(-90 152.9 217.1)">U16</text>
<text x="155.4" y="217.1" transform="rotate(-90 155.4 217.1)">V9</text>
<text x="157.9" y="217.1" transform="rotate(-90 157.9 217.1)">V19</text>
<text x="160.5" y="217.1" transform="rotate(-90 160.5 217.1)">W2</text>
<text x="163" y="217.1" transform="rotate(-90 163 217.1)">W12</text>
<text x="165.6" y="217.1" transform="rotate(-90 165.6 217.1)">Y5</text>
<text x="168.1" y="217.1" transform="rotate(-90 168.1 217.1)">Y15</text>
<text x="170.6" y="217.1" transform="rotate(-90 170.6 217.1)">P9</text>
<text x="183.3" y="217.1" transform="rotate(-90 183.3 217.1)">J10</text>
<text x="309.9" y="220.3">0</text>
<text x="105.4" y="227.2" transform="rotate(-90 105.4 227.2)">GND</text>
<text x="107.9" y="227.2" transform="rotate(-90 107.9 227.2)">GND</text>
<text x="110.4" y="227.2" transform="rotate(-90 110.4 227.2)">GND</text>
<text x="113" y="227.2" transform="rotate(-90 113 227.2)">GND</text>
<text x="115.5" y="227.2" transform="rotate(-90 115.5 227.2)">GND</text>
<text x="118.1" y="227.2" transform="rotate(-90 118.1 227.2)">GND</text>
<text x="120.6" y="227.2" transform="rotate(-90 120.6 227.2)">GND</text>
<text x="123.1" y="227.2" transform="rotate(-90 123.1 227.2)">GND</text>
<text x="125.7" y="227.2" transform="rotate(-90 125.7 227.2)">GND</text>
<text x="128.3" y="227.2" transform="rotate(-90 128.3 227.2)">GND</text>
<text x="130.8" y="227.2" transform="rotate(-90 130.8 227.2)">GND</text>
<text x="133.4" y="227.2" transform="rotate(-90 133.4 227.2)">GND</text>
<text x="135.9" y="227.2" transform="rotate(-90 135.9 227.2)">GND</text>
<text x="138.4" y="227.2" transform="rotate(-90 138.4 227.2)">GND</text>
<text x="141" y="227.2" transform="rotate(-90 141 227.2)">GND</text>
<text x="143.5" y="227.2" transform="rotate(-90 143.5 227.2)">GND</text>
<text x="146.1" y="227.2" transform="rotate(-90 146.1 227.2)">GND</text>
<text x="148.6" y="227.2" transform="rotate(-90 148.6 227.2)">GND</text>
<text x="151.1" y="227.2" transform="rotate(-90 151.1 227.2)">GND</text>
<text x="153.7" y="227.2" transform="rotate(-90 153.7 227.2)">GND</text>
<text x="156.2" y="227.2" transform="rotate(-90 156.2 227.2)">GND</text>
<text x="158.8" y="227.2" transform="rotate(-90 158.8 227.2)">GND</text>
<text x="161.3" y="227.2" transform="rotate(-90 161.3 227.2)">GND</text>
<text x="163.8" y="227.2" transform="rotate(-90 163.8 227.2)">GND</text>
<text x="166.4" y="227.2" transform="rotate(-90 166.4 227.2)">GND</text>
<text x="168.9" y="227.2" transform="rotate(-90 168.9 227.2)">GND</text>
<text x="171.5" y="227.2" transform="rotate(-90 171.5 227.2)">GND</text>
<text x="184.2" y="233.5" transform="rotate(-90 184.2 233.5)">GNDADC_0</text>
<text x="195.3" y="240" transform="rotate(-90 195.3 240)">7Z020_CSG400</text>
<text x="105.4" y="244.3" transform="rotate(-90 105.4 244.3)">GND</text>
<text x="107.9" y="244.3" transform="rotate(-90 107.9 244.3)">GND</text>
<text x="110.4" y="244.3" transform="rotate(-90 110.4 244.3)">GND</text>
<text x="113" y="244.3" transform="rotate(-90 113 244.3)">GND</text>
<text x="115.5" y="244.3" transform="rotate(-90 115.5 244.3)">GND</text>
<text x="118.1" y="244.3" transform="rotate(-90 118.1 244.3)">GND</text>
<text x="120.6" y="244.3" transform="rotate(-90 120.6 244.3)">GND</text>
<text x="123.1" y="244.3" transform="rotate(-90 123.1 244.3)">GND</text>
<text x="125.7" y="244.3" transform="rotate(-90 125.7 244.3)">GND</text>
<text x="128.3" y="244.3" transform="rotate(-90 128.3 244.3)">GND</text>
<text x="130.8" y="244.3" transform="rotate(-90 130.8 244.3)">GND</text>
<text x="133.4" y="244.3" transform="rotate(-90 133.4 244.3)">GND</text>
<text x="135.9" y="244.3" transform="rotate(-90 135.9 244.3)">GND</text>
<text x="138.4" y="244.3" transform="rotate(-90 138.4 244.3)">GND</text>
<text x="141" y="244.3" transform="rotate(-90 141 244.3)">GND</text>
<text x="143.5" y="244.3" transform="rotate(-90 143.5 244.3)">GND</text>
<text x="146.1" y="244.3" transform="rotate(-90 146.1 244.3)">GND</text>
<text x="148.6" y="244.3" transform="rotate(-90 148.6 244.3)">GND</text>
<text x="151.1" y="244.3" transform="rotate(-90 151.1 244.3)">GND</text>
<text x="153.7" y="244.3" transform="rotate(-90 153.7 244.3)">GND</text>
<text x="156.2" y="244.3" transform="rotate(-90 156.2 244.3)">GND</text>
<text x="158.8" y="244.3" transform="rotate(-90 158.8 244.3)">GND</text>
<text x="161.3" y="244.3" transform="rotate(-90 161.3 244.3)">GND</text>
<text x="163.8" y="244.3" transform="rotate(-90 163.8 244.3)">GND</text>
<text x="166.4" y="244.3" transform="rotate(-90 166.4 244.3)">GND</text>
<text x="168.9" y="244.3" transform="rotate(-90 168.9 244.3)">GND</text>
<text x="171.5" y="244.3" transform="rotate(-90 171.5 244.3)">GND</text>
<text x="174" y="244.3" transform="rotate(-90 174 244.3)">GND</text>
<text x="176.5" y="244.3" transform="rotate(-90 176.5 244.3)">GND</text>
<text x="179.1" y="244.3" transform="rotate(-90 179.1 244.3)">GND</text>
<text x="181.6" y="244.3" transform="rotate(-90 181.6 244.3)">GND</text>
<text x="184.2" y="244.3" transform="rotate(-90 184.2 244.3)">GND</text>
<text x="104.6" y="252.6" transform="rotate(-90 104.6 252.6)">A8</text>
<text x="107.1" y="253.7" transform="rotate(-90 107.1 253.7)">A18</text>
<text x="109.6" y="252.5" transform="rotate(-90 109.6 252.5)">B1</text>
<text x="112.2" y="253.7" transform="rotate(-90 112.2 253.7)">B11</text>
<text x="114.7" y="252.6" transform="rotate(-90 114.7 252.6)">C4</text>
<text x="117.3" y="253.7" transform="rotate(-90 117.3 253.7)">C14</text>
<text x="119.8" y="253.7" transform="rotate(-90 119.8 253.7)">K11</text>
<text x="122.3" y="253.9" transform="rotate(-90 122.3 253.9)">D17</text>
<text x="124.9" y="253.6" transform="rotate(-90 124.9 253.6)">E10</text>
<text x="127.5" y="253.6" transform="rotate(-90 127.5 253.6)">E20</text>
<text x="130" y="252.4" transform="rotate(-90 130 252.4)">F3</text>
<text x="132.5" y="252.4" transform="rotate(-90 132.5 252.4)">F7</text>
<text x="135.1" y="253.8" transform="rotate(-90 135.1 253.8)">G10</text>
<text x="137.6" y="253.8" transform="rotate(-90 137.6 253.8)">G12</text>
<text x="140.2" y="253.8" transform="rotate(-90 140.2 253.8)">G16</text>
<text x="142.7" y="252.7" transform="rotate(-90 142.7 252.7)">H7</text>
<text x="145.2" y="252.7" transform="rotate(-90 145.2 252.7)">H9</text>
<text x="147.8" y="253.9" transform="rotate(-90 147.8 253.9)">H11</text>
<text x="150.3" y="253.9" transform="rotate(-90 150.3 253.9)">H13</text>
<text x="152.9" y="253.9" transform="rotate(-90 152.9 253.9)">H19</text>
<text x="155.4" y="252.2" transform="rotate(-90 155.4 252.2)">J2</text>
<text x="157.9" y="252.2" transform="rotate(-90 157.9 252.2)">J8</text>
<text x="160.5" y="253.3" transform="rotate(-90 160.5 253.3)">J12</text>
<text x="163" y="252.5" transform="rotate(-90 163 252.5)">K5</text>
<text x="165.6" y="252.5" transform="rotate(-90 165.6 252.5)">K7</text>
<text x="168.1" y="252.6" transform="rotate(-90 168.1 252.6)">C9</text>
<text x="170.6" y="253.7" transform="rotate(-90 170.6 253.7)">K15</text>
<text x="173.2" y="252.3" transform="rotate(-90 173.2 252.3)">L8</text>
<text x="175.7" y="253.5" transform="rotate(-90 175.7 253.5)">L12</text>
<text x="178.3" y="253.5" transform="rotate(-90 178.3 253.5)">L18</text>
<text x="180.8" y="252.9" transform="rotate(-90 180.8 252.9)">M1</text>
<text x="183.3" y="252.9" transform="rotate(-90 183.3 252.9)">M7</text>
</g>
<text font-size="2" x="150.3" y="165">不焊</text>
<g font-size="1.9">
<text x="196" y="38">PWR/GND</text>
<text x="264.7" y="101.5">Low ESR Capacitors</text>
<text x="97.7" y="119.5">Low ESR Capacitors</text>
<text x="148.5" y="181.6">XADC-VREFP</text>
<text x="307.1" y="183.3">L8</text>
<text x="307.1" y="201.1">L9</text>
<text x="205.4" y="208.7">L10</text>
<text x="102" y="238.7" transform="rotate(-90 102 238.7)">PWR/GND</text>
</g>
</svg>
